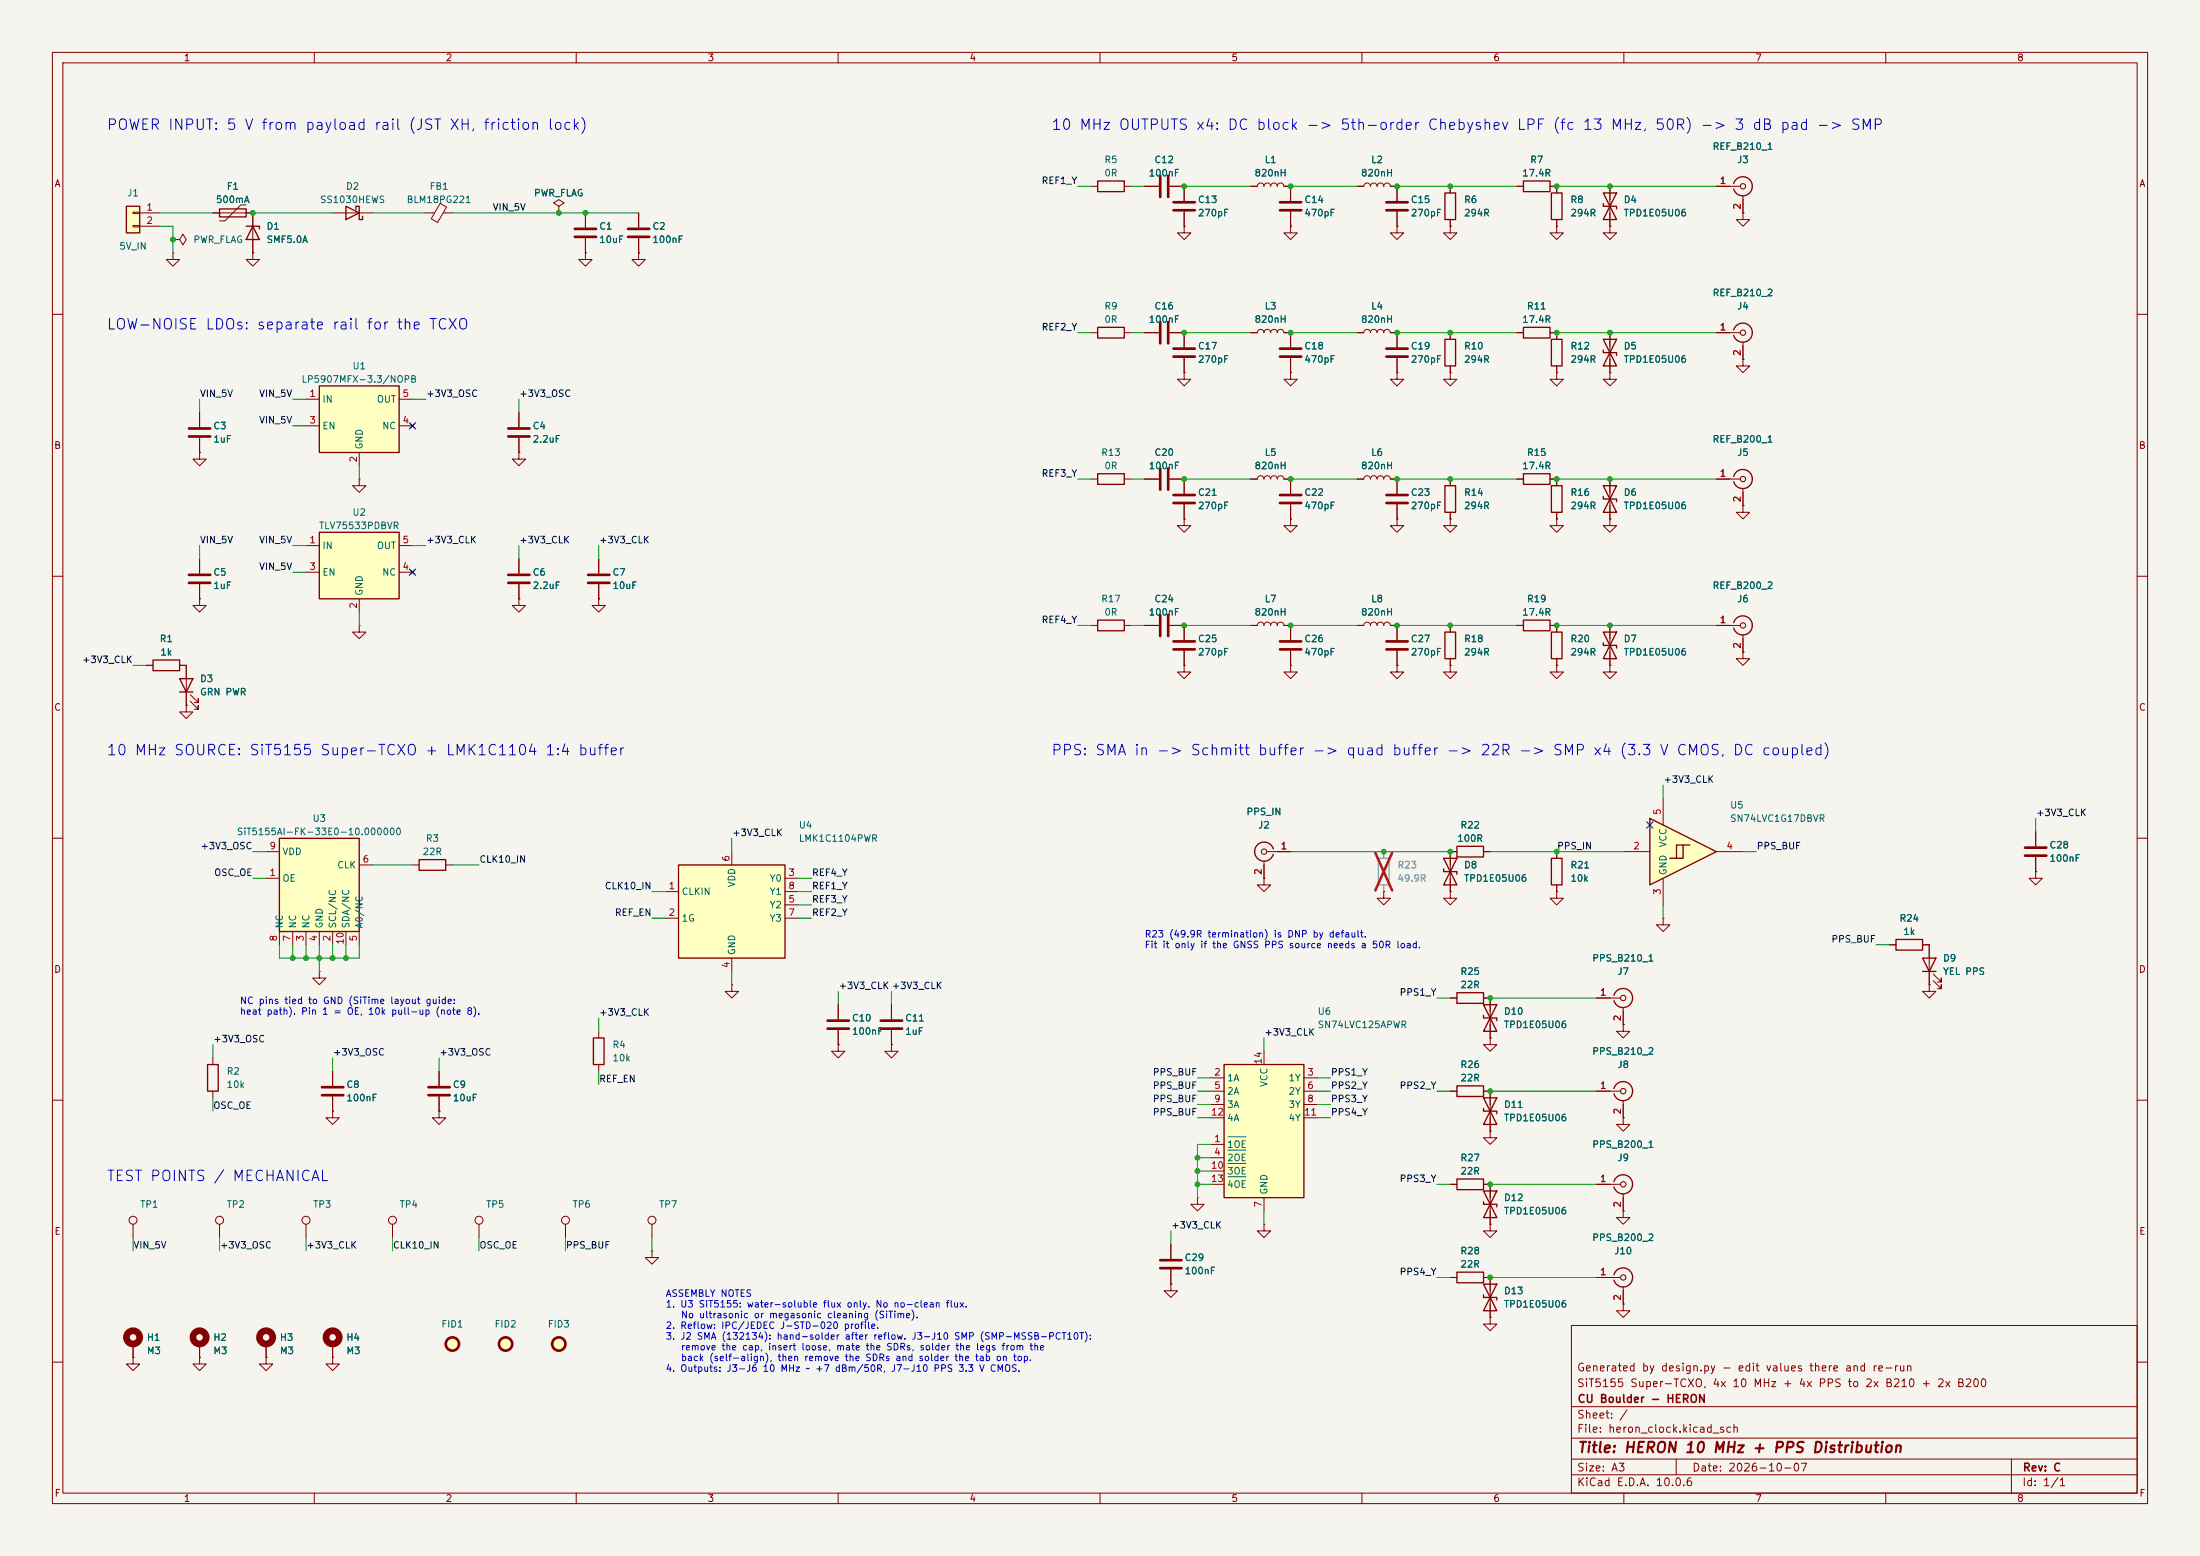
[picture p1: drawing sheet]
<svg xmlns="http://www.w3.org/2000/svg" width="420mm" height="297mm" viewBox="0 0 420 297" stroke-linecap="round" stroke-linejoin="round" font-family="sans-serif">
<path d="M0 0h420v297h-420z" fill="#f5f4ef" stroke="#f5f4ef" stroke-width=".19"/>
<g fill="none" stroke="#840000" stroke-width=".19">
<path d="M10 10h400v277h-400zM12 12h396v273h-396zM60 10v2M110 10v2M160 10v2M210 10v2M260 10v2M310 10v2M360 10v2M84 38.8l1.2 .7-1.7 3-1.2-.7zM266.7 35.6v2.8M63.5 40.6h7.6"/>
<path d="M81.3 40.6h1.6M84.6 40.6h1.8M266.7 40.4v2.8M10 60h2M297.2 71.1v1.3h1.2l-1.2 1.3-1.3-1.3h1.3M297.2 71.1h.1M297.2 63.5v1.3M297.2 69.9v1.2M307.3 71.1v1.3h1.3l-1.3 1.3-1.2-1.3h1.2M307.3 71.1h.1M307.3 63.5v7.6M327.7 63.5h4.5"/>
<path d="M332.7 68.6v1.3h1.3l-1.3 1.2-1.2-1.2h1.2M332.7 68.6h.1M332.7 65.3v3.3M408 60h2M10 110h2M408 110h2M10 160h2M408 160h2M114.3 196.9v1.2M10 210h2M114.3 203.2v1.3M408 210h2"/>
<path d="M300 253h108v32h-108zM10 260h2M300 278.5h108M300 274.5h108M300 268.5h108M320 278.5v3M384 278.5v6.5M408 260h2M60 285v2M110 285v2M160 285v2M210 285v2"/>
<path d="M260 285v2M300 281.5h108M310 285v2M360 285v2"/>
</g>
<path d="M66 39.4l2.6 1.2-2.6 1.3zM67.9 40v-.6h.7v2.5h.6v-.6M296.2 64.8h2v5.1h-2zM306.1 64.8l2.5 5.1h-2.5l2.5-5.1zM306.1 66.8v.5h2.5v.5M331 63a1.81 1.81 0 0 1 2.7-1 1.81 1.81 0 0 1 .1 2.9 1.81 1.81 0 0 1-2.8-.9M113.3 198.1h2v5.1h-2z" fill="none" stroke="#840000" stroke-width=".25"/>
<circle cx="332.7" cy="63.5" r=".51" fill="none" stroke="#840000" stroke-width=".2"/>
<path d="M264.7 38.6h4M264.7 40.1h4" fill="none" stroke="#840000" stroke-width=".51"/>
<path d="M24.1 39.4h2.6v5.1h-2.6z" fill="#ffffc2"/>
<g fill="none" stroke="#840000" stroke-width=".25">
<path d="M24.1 39.4h2.6v5.1h-2.6zM41.9 39.9h5.1v1.5h-5.1zM275.8 36.8h2.1v5.1h-2.1zM290.8 34.5h5.1v2.1h-5.1zM296.2 36.8h2v5.1h-2zM306.1 36.8l2.5 5.1h-2.5l2.5-5.1zM306.1 38.9v.5h2.5v.5M331 35.1a1.81 1.81 0 0 1 2.7-1 1.81 1.81 0 0 1 .1 2.9 1.81 1.81 0 0 1-2.8-.9M47 43.2h2.5v.5M48.3 43.2l1.2 2.5h-2.5zM275.8 64.8h2.1v5.1h-2.1zM290.8 62.5h5.1v2h-5.1z"/>
<path d="M296.2 92.7h2v5.1h-2z"/>
</g>
<g fill="none" stroke="#840000" stroke-width=".19">
<path d="M47 39.1h-1l-3.1 3.1h-1M276.9 35.6v1.2M289.6 35.6h1.2M295.9 35.6h1.3v1.2M307.3 35.6v7.6M327.7 35.6h4.5M332.7 37.3v3.3M25.4 40.5h1.3v.3h-1.3zM25.4 43.1h1.3v.2h-1.3zM26.7 40.6h3.8M26.7 43.2h3.8M33 48.3v1.2h1.3l-1.3 1.3-1.3-1.3h1.3"/>
<path d="M33 48.3h.1M33 45.7h1.3l.6-1 .7 1-.7 1-.6-1M33 45.7h.1M40.6 40.6h7.7v7.7M48.3 48.3v1.2h1.2l-1.2 1.3-1.3-1.3h1.3M48.3 48.3h.1M276.9 43.2v1.3h1.2l-1.2 1.2-1.3-1.2h1.3M276.9 43.2h.1M276.9 41.9v1.3M297.2 43.2v1.3h1.2l-1.2 1.2-1.3-1.2h1.3M297.2 43.2h.1M297.2 41.9v1.3"/>
<path d="M307.3 43.2v1.3h1.3l-1.3 1.2-1.2-1.2h1.2M307.3 43.2h.1M332.7 40.6v1.3h1.3l-1.3 1.3-1.2-1.3h1.2M332.7 40.6h.1M266.7 63.5v2.8M266.7 68.3v2.8M276.9 71.1v1.3h1.2l-1.2 1.3-1.3-1.3h1.3M276.9 71.1h.1M276.9 63.5v1.3M276.9 69.9v1.2M289.6 63.5h1.2M295.9 63.5h1.3"/>
<path d="M297.2 99.1v1.2h1.2l-1.2 1.3-1.3-1.3h1.3M297.2 99.1h.1M297.2 91.4v1.3M297.2 97.8v1.3"/>
</g>
<circle cx="332.7" cy="35.6" r=".51" fill="none" stroke="#840000" stroke-width=".2"/>
<path d="M264.7 66.5h4M264.7 68.1h4" fill="none" stroke="#840000" stroke-width=".51"/>
<path d="M129.5 165.1h20.4v17.8h-20.4z" fill="#ffffc2"/>
<g fill="none" stroke="#840000" stroke-width=".25">
<path d="M275.8 92.7h2.1v5.1h-2.1zM306.1 92.7l2.5 5.1h-2.5l2.5-5.1zM306.1 94.7v.6h2.5v.5M290.8 118.4h5.1v2h-5.1zM275.8 120.7h2.1v5h-2.1zM296.2 120.7h2v5h-2zM306.1 120.7l2.5 5h-2.5l2.5-5zM306.1 122.7v.5h2.5v.5M80 164.1h5.1v2h-5.1zM129.5 165.1h20.4v17.8h-20.4zM283.2 191.8l2.5 5.1h-2.5l2.5-5.1zM283.2 193.8v.5h2.5v.5"/>
<path d="M308.1 190a1.81 1.81 0 0 1 2.8-1 1.81 1.81 0 0 1 0 2.9 1.81 1.81 0 0 1-2.8-.9M278.1 207.3h5.1v2h-5.1zM283.2 209.6l2.5 5h-2.5l2.5-5zM283.2 211.6v.5h2.5v.5M308.1 207.8a1.81 1.81 0 0 1 2.8-1 1.81 1.81 0 0 1 0 2.9 1.81 1.81 0 0 1-2.8-.9M278.1 225h5.1v2.1h-5.1zM283.2 227.3l2.5 5.1h-2.5l2.5-5.1zM283.2 229.4v.5h2.5v.5M308.1 225.6a1.81 1.81 0 0 1 2.8-1 1.81 1.81 0 0 1 0 2.9 1.81 1.81 0 0 1-2.8-.9M278.1 242.8h5.1v2.1h-5.1zM283.2 245.1l2.5 5.1h-2.5l2.5-5.1zM283.2 247.1v.5h2.5v.6"/>
<path d="M308.1 243.3a1.81 1.81 0 0 1 2.8-1 1.81 1.81 0 0 1 0 3 1.81 1.81 0 0 1-2.8-1"/>
</g>
<g fill="none" stroke="#840000" stroke-width=".19">
<path d="M111.8 48.3v1.2h1.2l-1.2 1.3-1.3-1.3h1.3M111.8 48.3h.1M111.8 40.6v2.8M111.8 45.5v2.8M121.9 48.3v1.2h1.3l-1.3 1.3-1.3-1.3h1.3M121.9 48.3h.1M121.9 40.6v2.8M121.9 45.5v2.8M276.9 99.1v1.2h1.2l-1.2 1.3-1.3-1.3h1.3M276.9 99.1h.1M276.9 91.4v1.3M276.9 97.8v1.3"/>
<path d="M307.3 99.1v1.2h1.3l-1.3 1.3-1.2-1.3h1.2M307.3 99.1h.1M307.3 91.4v7.7M332.7 96.5v1.3h1.3l-1.3 1.3-1.2-1.3h1.2M332.7 96.5h.1M114.3 114.3v1.3h1.3l-1.3 1.2-1.3-1.2h1.3M114.3 114.3h.1M114.3 106.7v2.8M114.3 111.5v2.8M276.9 119.4v1.3M289.6 119.4h1.2M295.9 119.4h1.3v1.3"/>
<path d="M307.3 119.4v7.6M276.9 127v1.3h1.2l-1.2 1.2-1.3-1.2h1.3M276.9 127h.1M276.9 125.7v1.3M297.2 127v1.3h1.2l-1.2 1.2-1.3-1.2h1.3M297.2 127h.1M297.2 125.7v1.3M307.3 127v1.3h1.3l-1.3 1.2-1.2-1.2h1.2M307.3 127h.1M332.7 124.5v1.2h1.3l-1.3 1.3-1.2-1.3h1.2M332.7 124.5h.1M78.7 165.1h1.3"/>
<path d="M85.1 165.1h1.3M127 170.2h2.5M127 175.3h2.5M139.7 162.6v2.5M149.9 170.2h2.5M149.9 175.3h2.5M149.9 167.6h2.5M149.9 172.7h2.5M61 185.4v1.3h1.2l-1.2 1.3-1.3-1.3h1.3M61 185.4h.1M139.7 182.9v2.5M284.5 198.1v1.3h1.2l-1.2 1.3-1.3-1.3h1.3"/>
<path d="M284.5 198.1h.1M284.5 190.5v7.6M304.8 190.5h4.6M309.9 195.6v1.3h1.2l-1.2 1.2-1.3-1.2h1.3M309.9 195.6h.1M309.9 192.3v3.3M276.9 208.3h1.2M283.2 208.3h1.3v7.6M284.5 215.9v1.3h1.2l-1.2 1.2-1.3-1.2h1.3M284.5 215.9h.1M304.8 208.3h4.6M309.9 213.4v1.2h1.2l-1.2 1.3-1.3-1.3h1.3"/>
<path d="M309.9 213.4h.1M309.9 210.1v3.3M276.9 226.1h1.2M283.2 226.1h1.3v7.6M284.5 233.7v1.2h1.2l-1.2 1.3-1.3-1.3h1.3M284.5 233.7h.1M304.8 226.1h4.6M309.9 231.1v1.3h1.2l-1.2 1.3-1.3-1.3h1.3M309.9 231.1h.1M309.9 227.8v3.3M276.9 243.8h1.2M283.2 243.8h1.3v7.7"/>
<path d="M284.5 251.5v1.2h1.2l-1.2 1.3-1.3-1.3h1.3M284.5 251.5h.1M304.8 243.8h4.6M309.9 248.9v1.3h1.2l-1.2 1.3-1.3-1.3h1.3M309.9 248.9h.1M309.9 245.6v3.3"/>
</g>
<path d="M109.7 43.7h4.1M109.7 45.2h4.1M119.9 43.7h4.1M119.9 45.2h4.1M112.3 109.7h4M112.3 111.3h4" fill="none" stroke="#840000" stroke-width=".51"/>
<g fill="none" stroke="#840000" stroke-width=".2">
<circle cx="309.9" cy="190.5" r=".51"/>
<circle cx="309.9" cy="208.3" r=".51"/>
<circle cx="309.9" cy="226.1" r=".51"/>
<circle cx="309.9" cy="243.8" r=".51"/>
</g>
<path d="M53.3 160h15.3v17.8h-15.3z" fill="#ffffc2"/>
<path d="M53.3 160h15.3v17.8h-15.3zM275.6 163.8l2.5 5.1h-2.5l2.5-5.1zM275.6 165.9v.5h2.5v.5M278.1 161.5h5.1v2.1h-5.1zM296.2 163.8h2v5.1h-2zM361.9 179.3h5.1v2.1h-5.1zM278.1 189.5h5.1v2h-5.1zM367 182.9h2.6l-1.3 2.5zM367 185.4h2.6" fill="none" stroke="#840000" stroke-width=".25"/>
<g fill="none" stroke="#840000" stroke-width=".19">
<path d="M388.6 158.8v2.7M50.8 167.6h2.5M50.8 162.6h2.5M53.3 177.8v2.5M55.9 177.8v2.5M58.4 177.8v2.5M61 177.8v2.5M63.5 177.8v2.5M66 177.8v2.5M68.6 177.8v2.5M68.6 165.1h2.5M276.9 170.2v1.3h1.2l-1.2 1.2-1.3-1.2h1.3"/>
<path d="M276.9 170.2h.1M278.1 162.6h-1.2v7.6M283.2 162.6h1.3M297.2 170.2v1.3h1.2l-1.2 1.2-1.3-1.2h1.3M297.2 170.2h.1M297.2 162.6v1.2M297.2 168.9v1.3M317.5 175.3v1.2h1.3l-1.3 1.3-1.3-1.3h1.3M317.5 175.3h.1M388.6 166.4v1.2h1.3l-1.3 1.3-1.3-1.3h1.3M388.6 166.4h.1M388.6 163.6v2.8"/>
<path d="M276.9 190.5h1.2M283.2 190.5h1.3M360.7 180.3h1.2M367 180.3h1.3v7.7M368.3 188v1.2h1.3l-1.3 1.3-1.3-1.3h1.3M368.3 188h.1M369.1 187.2l1.5 1.5v-.7v.7h-.8M369.1 185.9l1.5 1.6v-.8v.8h-.8M124.5 238.8v1.2h1.2l-1.2 1.3-1.3-1.3h1.3M124.5 238.8h.1M124.5 233.7v2.5"/>
<circle cx="124.5" cy="232.9" r=".76"/>
</g>
<path d="M386.6 161.8h4.1M386.6 163.3h4.1" fill="none" stroke="#840000" stroke-width=".51"/>
<g fill="#ffffc2">
<path d="M315 156.2l12.7 6.4-12.7 6.3z"/>
<path d="M320 161.3h1.3l-2.5 2.5h1.2z"/>
<path d="M321.3 161.3v2.5h-1.3l2.6-2.5z"/>
</g>
<path d="M209.5 90.4h5.1v2.1h-5.1zM209.5 118.4h5.1v2h-5.1zM315 156.2l12.7 6.4-12.7 6.3zM321.3 161.3h-1.3v2.5h-1.2M322.6 161.3h-1.3v2.5h-1.3" fill="none" stroke="#840000" stroke-width=".25"/>
<g fill="none" stroke="#840000" stroke-width=".19">
<path d="M208.3 91.4h1.2M214.6 91.4h1.3M226.1 99.1v1.2h1.2l-1.2 1.3-1.3-1.3h1.3M226.1 99.1h.1M266.7 91.4v2.8M266.7 96.3v2.8M208.3 119.4h1.2M214.6 119.4h1.3M218.4 119.4h2.8M223.3 119.4h2.8v2.8M238.8 119.4h1.2a.64 .64 0 0 1 .7-.7 .64 .64 0 0 1 .6 .7 .64 .64 0 0 1 .6-.7 .64 .64 0 0 1 .7 .7 .64 .64 0 0 1 .6-.7 .64 .64 0 0 1 .6 .7 .64 .64 0 0 1 .7-.7 .64 .64 0 0 1 .6 .7h1.3v2.8M266.7 119.4v2.8"/>
<path d="M226.1 127v1.3h1.2l-1.2 1.2-1.3-1.2h1.3M226.1 127h.1M226.1 124.2v2.8M246.4 127v1.3h1.2l-1.2 1.2-1.3-1.2h1.3M246.4 127h.1M246.4 124.2v2.8M266.7 127v1.3h1.3l-1.3 1.2-1.3-1.2h1.3M266.7 127h.1M266.7 124.2v2.8M317.5 152.4v5.1M241.3 167.6v1.3h1.3l-1.3 1.3-1.3-1.3h1.3M241.3 167.6h.1"/>
<path d="M309.9 162.6h5.1M317.5 167.6v5.1M327.7 162.6h5M139.7 188v1.2h1.3l-1.3 1.3-1.3-1.3h1.3M139.7 188h.1M160 199.4v1.3h1.3l-1.3 1.2-1.3-1.2h1.3M160 199.4h.1M160 191.8v2.8M160 196.6v2.8M170.2 199.4v1.3h1.2l-1.2 1.2-1.3-1.2h1.3M170.2 199.4h.1M170.2 191.8v2.8"/>
<path d="M170.2 196.6v2.8"/>
</g>
<g fill="none" stroke="#840000" stroke-width=".51">
<path d="M264.7 94.5h4M264.7 96h4M221.5 117.3v4.1M223 117.3v4.1M224 122.4h4.1M224 124h4.1M244.3 122.4h4.1M244.3 124h4.1M264.7 122.4h4M264.7 124h4M158 194.8h4.1M158 196.3h4.1"/>
<path d="M168.1 194.8h4.1M168.1 196.3h4.1"/>
</g>
<path d="M61 73.7h15.2v12.7h-15.2z" fill="#ffffc2"/>
<path d="M61 73.7h15.2v12.7h-15.2zM290.8 90.4h5.1v2.1h-5.1zM331 90.9a1.81 1.81 0 0 1 2.7-1 1.81 1.81 0 0 1 .1 3 1.81 1.81 0 0 1-2.8-1" fill="none" stroke="#840000" stroke-width=".25"/>
<g fill="none" stroke="#840000" stroke-width=".19">
<path d="M58.4 76.2h2.6M76.2 76.2h2.5M58.4 81.3h2.6M68.6 91.4v1.3h1.2l-1.2 1.3-1.3-1.3h1.3M68.6 91.4h.1M68.6 86.4v2.5M76.2 81.3h2.5M78.4 80.9l.7 .8M79.1 80.9l-.7 .8M259.1 91.4h1.2a.64 .64 0 0 1 .7-.6 .64 .64 0 0 1 .6 .6 .64 .64 0 0 1 .7-.6 .64 .64 0 0 1 .6 .6 .64 .64 0 0 1 .6-.6 .64 .64 0 0 1 .7 .6 .64 .64 0 0 1 .6-.6 .64 .64 0 0 1 .6 .6h1.3M266.7 99.1v1.2h1.3l-1.3 1.3-1.3-1.3h1.3M266.7 99.1h.1"/>
<path d="M289.6 91.4h1.2M295.9 91.4h1.3M327.7 91.4h4.5M332.7 93.2v3.3M259.1 119.4h1.2a.64 .64 0 0 1 .7-.7 .64 .64 0 0 1 .6 .7 .64 .64 0 0 1 .7-.7 .64 .64 0 0 1 .6 .7 .64 .64 0 0 1 .6-.7 .64 .64 0 0 1 .7 .7 .64 .64 0 0 1 .6-.7 .64 .64 0 0 1 .6 .7h1.3"/>
</g>
<circle cx="332.7" cy="91.4" r=".51" fill="none" stroke="#840000" stroke-width=".2"/>
<path d="M61 101.6h15.2v12.7h-15.2z" fill="#ffffc2"/>
<path d="M209.5 34.5h5.1v2.1h-5.1zM209.5 62.5h5.1v2h-5.1zM61 101.6h15.2v12.7h-15.2zM331 118.9a1.81 1.81 0 0 1 2.7-1 1.81 1.81 0 0 1 .1 2.9 1.81 1.81 0 0 1-2.8-.9M29.2 126h5.1v2h-5.1zM34.3 129.5h2.5l-1.2 2.6zM34.3 132.1h2.5M39.6 203.2h2.1v5.1h-2.1z" fill="none" stroke="#840000" stroke-width=".25"/>
<g fill="none" stroke="#840000" stroke-width=".19">
<path d="M106.7 39.4l1-.7-1-.6-1 .6 1 .7v1.2M208.3 35.6h1.2M214.6 35.6h1.3M218.4 35.6h2.8M223.3 35.6h2.8v2.8M238.8 35.6h1.2a.64 .64 0 0 1 .7-.7 .64 .64 0 0 1 .6 .7 .64 .64 0 0 1 .6-.7 .64 .64 0 0 1 .7 .7 .64 .64 0 0 1 .6-.7 .64 .64 0 0 1 .6 .7 .64 .64 0 0 1 .7-.7 .64 .64 0 0 1 .6 .7h1.3v2.8M259.1 35.6h1.2a.64 .64 0 0 1 .7-.7 .64 .64 0 0 1 .6 .7 .64 .64 0 0 1 .7-.7 .64 .64 0 0 1 .6 .7 .64 .64 0 0 1 .6-.7 .64 .64 0 0 1 .7 .7 .64 .64 0 0 1 .6-.7 .64 .64 0 0 1 .6 .7h1.3M106.7 40.6h.1M226.1 43.2v1.3h1.2l-1.2 1.2-1.3-1.2h1.3M226.1 43.2h.1M226.1 40.4v2.8M246.4 43.2v1.3h1.2l-1.2 1.2-1.3-1.2h1.3"/>
<path d="M246.4 43.2h.1M246.4 40.4v2.8M266.7 43.2v1.3h1.3l-1.3 1.2-1.3-1.2h1.3M266.7 43.2h.1M38.1 78.7v2.8M99.1 78.7v2.8M208.3 63.5h1.2M214.6 63.5h1.3M218.4 63.5h2.8M223.3 63.5h2.8v2.8M226.1 71.1v1.3h1.2l-1.2 1.3-1.3-1.3h1.3M226.1 71.1h.1"/>
<path d="M226.1 68.3v2.8M238.8 63.5h1.2a.64 .64 0 0 1 .7-.6 .64 .64 0 0 1 .6 .6 .64 .64 0 0 1 .6-.6 .64 .64 0 0 1 .7 .6 .64 .64 0 0 1 .6-.6 .64 .64 0 0 1 .6 .6 .64 .64 0 0 1 .7-.6 .64 .64 0 0 1 .6 .6h1.3v2.8M246.4 71.1v1.3h1.2l-1.2 1.3-1.3-1.3h1.3M246.4 71.1h.1M246.4 68.3v2.8M259.1 63.5h1.2a.64 .64 0 0 1 .7-.6 .64 .64 0 0 1 .6 .6 .64 .64 0 0 1 .7-.6 .64 .64 0 0 1 .6 .6 .64 .64 0 0 1 .6-.6 .64 .64 0 0 1 .7 .6 .64 .64 0 0 1 .6-.6 .64 .64 0 0 1 .6 .6h1.3M266.7 71.1v1.3h1.3l-1.3 1.3-1.3-1.3h1.3M266.7 71.1h.1M38.1 86.4v1.2h1.3l-1.3 1.3-1.3-1.3h1.3M38.1 86.4h.1M38.1 83.6v2.8M99.1 86.4v1.2h1.2l-1.2 1.3-1.3-1.3h1.3"/>
<path d="M99.1 86.4h.1M99.1 83.6v2.8M218.4 91.4h2.8M223.3 91.4h2.8v2.8M226.1 96.3v2.8M238.8 91.4h1.2a.64 .64 0 0 1 .7-.6 .64 .64 0 0 1 .6 .6 .64 .64 0 0 1 .6-.6 .64 .64 0 0 1 .7 .6 .64 .64 0 0 1 .6-.6 .64 .64 0 0 1 .6 .6 .64 .64 0 0 1 .7-.6 .64 .64 0 0 1 .6 .6h1.3v2.8M246.4 99.1v1.2h1.2l-1.2 1.3-1.3-1.3h1.3M246.4 99.1h.1M246.4 96.3v2.8M38.1 114.3v1.3h1.3l-1.3 1.2-1.3-1.2h1.3M38.1 114.3h.1M38.1 106.7v2.8"/>
<path d="M38.1 111.5v2.8M58.4 104.1h2.6M58.4 109.2h2.6M68.6 119.4v1.3h1.2l-1.2 1.2-1.3-1.2h1.3M68.6 119.4h.1M68.6 114.3v2.5M76.2 104.1h2.5M76.2 109.2h2.5M78.4 108.8l.7 .8M79.1 108.8l-.7 .8M99.1 114.3v1.3h1.2l-1.2 1.2-1.3-1.2h1.3M99.1 114.3h.1"/>
<path d="M99.1 106.7v2.8M99.1 111.5v2.8M327.7 119.4h4.5M27.9 127h1.3M34.3 127h1.3v7.6M35.6 134.6v1.3h1.2l-1.2 1.3-1.3-1.3h1.3M35.6 134.6h.1M36.3 133.9l1.5 1.5v-.8v.8h-.7M36.3 132.6l1.5 1.5v-.7v.7h-.7M332.7 121.2v3.3M40.6 201.9v1.3M40.6 208.3v1.3"/>
<path d="M63.5 212.1v1.3h1.3l-1.3 1.2-1.3-1.2h1.3M63.5 212.1h.1M63.5 204.5v2.8M63.5 209.3v2.8M83.8 212.1v1.3h1.3l-1.3 1.2-1.3-1.2h1.3M83.8 212.1h.1M83.8 204.5v2.8M83.8 209.3v2.8M25.4 233.7v2.5M41.9 233.7v2.5M58.4 233.7v2.5M74.9 233.7v2.5"/>
<path d="M91.4 233.7v2.5M107.9 233.7v2.5M223.5 237.5v2.8M228.6 228.6v1.3h1.3l-1.3 1.2-1.3-1.2h1.3M228.6 228.6h.1M25.4 259.1v1.2h1.3l-1.3 1.3-1.3-1.3h1.3M25.4 259.1h.1M25.4 256.5v2.6M38.1 259.1v1.2h1.3l-1.3 1.3-1.3-1.3h1.3M38.1 259.1h.1M38.1 256.5v2.6M50.8 259.1v1.2h1.3l-1.3 1.3-1.3-1.3h1.3"/>
<path d="M50.8 259.1h.1M50.8 256.5v2.6M63.5 259.1v1.2h1.3l-1.3 1.3-1.3-1.3h1.3M63.5 259.1h.1M63.5 256.5v2.6M223.5 245.1v1.3h1.3l-1.3 1.2-1.3-1.2h1.3M223.5 245.1h.1M223.5 242.3v2.8"/>
<circle cx="25.4" cy="232.9" r=".76"/>
<circle cx="41.9" cy="232.9" r=".76"/>
<circle cx="58.4" cy="232.9" r=".76"/>
<circle cx="74.9" cy="232.9" r=".76"/>
<circle cx="91.4" cy="232.9" r=".76"/>
<circle cx="107.9" cy="232.9" r=".76"/>
</g>
<circle cx="332.7" cy="119.4" r=".51" fill="none" stroke="#840000" stroke-width=".2"/>
<g fill="none" stroke="#840000" stroke-width=".51">
<path d="M221.5 33.5v4.1M223 33.5v4.1M224 38.6h4.1M244.3 38.6h4.1M224 40.1h4.1M244.3 40.1h4.1M221.5 61.5v4M223 61.5v4M224 66.5h4.1M224 68.1h4.1M244.3 66.5h4.1M244.3 68.1h4.1"/>
<path d="M36.1 81.8h4M36.1 83.3h4M97 81.8h4.1M97 83.3h4.1M221.5 89.4v4.1M223 89.4v4.1M224 94.5h4.1M224 96h4.1M244.3 94.5h4.1M244.3 96h4.1M36.1 109.7h4M36.1 111.3h4"/>
<path d="M97 109.7h4.1M97 111.3h4.1M61.5 207.5h4M61.5 209h4M81.8 207.5h4.1M81.8 209h4.1M221.5 240.5h4.1M221.5 242.1h4.1"/>
<circle cx="86.4" cy="256.5" r="1.27"/>
<circle cx="96.5" cy="256.5" r="1.27"/>
<circle cx="106.7" cy="256.5" r="1.27"/>
</g>
<g fill="none" stroke="#840000" stroke-width="1.3">
<circle cx="25.4" cy="255.3" r="1.27"/>
<circle cx="38.1" cy="255.3" r="1.27"/>
<circle cx="50.8" cy="255.3" r="1.27"/>
<circle cx="63.5" cy="255.3" r="1.27"/>
</g>
<g fill="#ffffc2" stroke="#ffffc2" stroke-width=".19">
<circle cx="96.5" cy="256.5" r="1.27"/>
<circle cx="86.4" cy="256.5" r="1.27"/>
<circle cx="106.7" cy="256.5" r="1.27"/>
</g>
<path d="M233.7 203.2h15.2v25.4h-15.2z" fill="#ffffc2"/>
<path d="M239.5 162.6a1.81 1.81 0 0 0 1.6 1.8 1.81 1.81 0 0 0 2-1.3M243.1 162.1a1.82 1.82 0 0 0-2-1.3 1.82 1.82 0 0 0-1.6 1.8M233.7 203.2h15.2v25.4h-15.2z" fill="none" stroke="#840000" stroke-width=".25"/>
<g fill="none" stroke="#840000" stroke-width=".19">
<path d="M218.4 35.6h2.8M223.3 35.6h2.8v2.8M238.8 35.6h1.2M245.1 35.6h1.3v2.8M259.1 35.6h1.2M265.4 35.6h1.3v2.8M276.9 35.6v1.2M289.6 35.6h1.2M295.9 35.6h1.3v1.2M307.3 35.6v2.5M327.7 35.6h2.5M332.7 38.1v2.5"/>
<path d="M40.6 40.6h1.3M47 40.6h1.3v2.6M48.3 48.3h.1M48.3 45.7v2.6M106.7 40.6h.1M111.8 48.3h.1M111.8 40.6v2.8M111.8 45.5v2.8M121.9 48.3h.1M121.9 40.6v2.8M121.9 45.5v2.8M226.1 43.2h.1"/>
<path d="M226.1 40.4v2.8M246.4 43.2h.1M246.4 40.4v2.8M266.7 43.2h.1M266.7 40.4v2.8M276.9 43.2h.1M276.9 41.9v1.3M297.2 43.2h.1M297.2 41.9v1.3M307.3 43.2h.1M307.3 40.6v2.6M332.7 40.6h.1"/>
<path d="M38.1 78.7v2.8M99.1 78.7v2.8M218.4 63.5h2.8M223.3 63.5h2.8v2.8M226.1 71.1h.1M226.1 68.3v2.8M238.8 63.5h1.2M245.1 63.5h1.3v2.8M246.4 71.1h.1M246.4 68.3v2.8M259.1 63.5h1.2M265.4 63.5h1.3v2.8"/>
<path d="M266.7 71.1h.1M266.7 68.3v2.8M276.9 71.1h.1M276.9 63.5v1.3M276.9 69.9v1.2M289.6 63.5h1.2M295.9 63.5h1.3v1.3M297.2 71.1h.1M297.2 69.9v1.2M307.3 71.1h.1M307.3 63.5v2.5M307.3 68.6v2.5"/>
<path d="M327.7 63.5h2.5M332.7 68.6h.1M332.7 66v2.6M38.1 86.4h.1M38.1 83.6v2.8M99.1 86.4h.1M99.1 83.6v2.8M218.4 91.4h2.8M223.3 91.4h2.8v2.8M226.1 99.1h.1M226.1 96.3v2.8M238.8 91.4h1.2"/>
<path d="M245.1 91.4h1.3v2.8M246.4 99.1h.1M246.4 96.3v2.8M259.1 91.4h1.2M265.4 91.4h1.3v2.8M266.7 99.1h.1M266.7 96.3v2.8M276.9 99.1h.1M276.9 91.4v1.3M276.9 97.8v1.3M289.6 91.4h1.2M295.9 91.4h1.3v1.3"/>
<path d="M297.2 99.1h.1M297.2 97.8v1.3M307.3 99.1h.1M307.3 91.4v2.6M307.3 96.5v2.6M327.7 91.4h2.5M332.7 96.5h.1M332.7 94v2.5M38.1 114.3h.1M38.1 106.7v2.8M38.1 111.5v2.8M99.1 114.3h.1"/>
<path d="M99.1 106.7v2.8M99.1 111.5v2.8M114.3 114.3h.1M114.3 106.7v2.8M114.3 111.5v2.8M218.4 119.4h2.8M223.3 119.4h2.8v2.8M238.8 119.4h1.2M245.1 119.4h1.3v2.8M259.1 119.4h1.2M265.4 119.4h1.3v2.8M276.9 119.4v1.3"/>
<path d="M289.6 119.4h1.2M295.9 119.4h1.3v1.3M307.3 119.4v2.5M327.7 119.4h2.5M27.9 127h1.3M34.3 127h1.3v2.5M35.6 134.6h.1M35.6 132.1v2.5M226.1 127h.1M226.1 124.2v2.8M246.4 127h.1M246.4 124.2v2.8"/>
<path d="M266.7 127h.1M266.7 124.2v2.8M276.9 127h.1M276.9 125.7v1.3M297.2 127h.1M297.2 125.7v1.3M307.3 127h.1M307.3 124.5v2.5M332.7 124.5h.1M332.7 121.9v2.6M388.6 158.8v2.7M241.3 167.6h.1"/>
<path d="M241.3 164.3v3.3M241.8 162.6h4.6M264.2 170.2v1.3h1.2l-1.2 1.2-1.3-1.2h1.3M264.2 170.2h.1M276.9 170.2h.1M276.9 167.6v2.6M278.1 162.6h-1.2v2.5M283.2 162.6h1.3M297.2 170.2h.1M297.2 162.6v1.2M297.2 168.9v1.3M388.6 166.4h.1"/>
<path d="M388.6 163.6v2.8M160 199.4h.1M160 191.8v2.8M160 196.6v2.8M170.2 199.4h.1M170.2 191.8v2.8M170.2 196.6v2.8M276.9 190.5h1.2M283.2 190.5h1.3v2.5M284.5 198.1h.1M284.5 195.6v2.5M304.8 190.5h2.5"/>
<path d="M309.9 195.6h.1M309.9 193v2.6M360.7 180.3h1.2M367 180.3h1.3v2.6M368.3 188h.1M368.3 185.4v2.6M63.5 212.1h.1M63.5 204.5v2.8M63.5 209.3v2.8M83.8 212.1h.1M83.8 204.5v2.8M83.8 209.3v2.8"/>
<path d="M231.1 218.4h2.6M231.1 205.7h2.6M231.1 208.3h2.6M231.1 210.8h2.6M231.1 213.4h2.6M241.3 200.7v2.5M248.9 205.7h2.6M248.9 208.3h2.6M248.9 210.8h2.6M248.9 213.4h2.6M276.9 208.3h1.2M283.2 208.3h1.3v2.5"/>
<path d="M284.5 215.9h.1M284.5 213.4v2.5M304.8 208.3h2.5M309.9 213.4h.1M309.9 210.8v2.6M223.5 237.5v2.8M231.1 221h2.6M231.1 223.5h2.6M231.1 226.1h2.6M241.3 233.7v1.2h1.3l-1.3 1.3-1.3-1.3h1.3M241.3 233.7h.1M241.3 228.6v2.5"/>
<path d="M276.9 226.1h1.2M283.2 226.1h1.3v2.5M284.5 233.7h.1M284.5 231.1v2.6M304.8 226.1h2.5M309.9 231.1h.1M309.9 228.6v2.5M25.4 259.1h.1M25.4 256.5v2.6M38.1 259.1h.1M38.1 256.5v2.6M50.8 259.1h.1"/>
<path d="M50.8 256.5v2.6M63.5 259.1h.1M63.5 256.5v2.6M223.5 245.1h.1M223.5 242.3v2.8M276.9 243.8h1.2M283.2 243.8h1.3v2.6M284.5 251.5h.1M284.5 248.9v2.6M304.8 243.8h2.5M309.9 248.9h.1M309.9 246.4v2.5"/>
</g>
<path d="M234.4 217h3.5M234.4 219.5h3.5M234.4 222.1h3.5M234.4 224.6h3.5" fill="none" stroke="#006464" stroke-width=".19"/>
<circle cx="241.3" cy="162.6" r=".51" fill="none" stroke="#840000" stroke-width=".2"/>
<path d="M263.1 163.8h2.1v5.1h-2.1z" fill="none" stroke="#9c9b98" stroke-width=".25"/>
<path d="M264.2 162.6v1.2M264.2 168.9v1.3" fill="none" stroke="#9c9b98" stroke-width=".19"/>
<path d="M262.6 162.8l3.2 7.2M265.8 162.8l-3.2 7.2" fill="none" stroke="#e12e31" stroke-width=".46"/>
<g fill="none" stroke="#009600" stroke-width=".19">
<path d="M205.7 35.6h2.6M215.9 35.6h2.5M226.1 35.6h12.7M246.4 35.6h12.7M266.7 35.6h22.9M297.2 35.6h30.5M30.5 40.6h10.1M30.5 43.2h2.5v5.1M48.3 40.6h15.2M71.1 40.6h10.2M86.4 40.6h35.5M38.1 76.2v2.5"/>
<path d="M55.9 76.2h2.5M78.7 76.2h2.6M99.1 76.2v2.5M205.7 63.5h2.6M215.9 63.5h2.5M226.1 63.5h12.7M246.4 63.5h12.7M266.7 63.5h22.9M297.2 63.5h30.5M55.9 81.3h2.5M68.6 88.9v2.5M205.7 91.4h2.6"/>
<path d="M215.9 91.4h2.5M226.1 91.4h12.7M246.4 91.4h12.7M266.7 91.4h22.9M297.2 91.4h30.5M38.1 104.1v2.6M55.9 109.2h2.5M55.9 104.1h2.5M68.6 116.8v2.6M78.7 104.1h2.6M99.1 104.1v2.6M114.3 104.1v2.6"/>
<path d="M205.7 119.4h2.6M215.9 119.4h2.5M226.1 119.4h12.7M246.4 119.4h12.7M266.7 119.4h22.9M297.2 119.4h30.5M25.4 127h2.5M317.5 149.9v2.5M388.6 156.2v2.6M48.3 162.6h2.5M48.3 167.6h2.5M71.1 165.1h7.6"/>
<path d="M86.4 165.1h5M124.5 175.3h2.5M124.5 170.2h2.5M139.7 160v2.6M152.4 175.3h2.5M152.4 170.2h2.5M152.4 167.6h2.5M152.4 172.7h2.5M246.4 162.6h30.5M284.5 162.6h25.4M317.5 172.7v2.6M332.7 162.6h2.6"/>
<path d="M40.6 199.4v2.5M53.3 180.3v2.6h15.3v-2.6M55.9 180.3v2.6M58.4 180.3v2.6M61 180.3v5.1M63.5 180.3v2.6M66 180.3v2.6M114.3 194.3v2.6M139.7 185.4v2.6M160 189.2v2.6M170.2 189.2v2.6M241.3 198.1v2.6"/>
<path d="M274.3 190.5h2.6M284.5 190.5h20.3M358.1 180.3h2.6M40.6 209.6v2.5M63.5 201.9v2.6M83.8 201.9v2.6M114.3 204.5v2.5M228.6 208.3h2.5M228.6 210.8h2.5M228.6 213.4h2.5M228.6 205.7h2.5M231.1 218.4h-2.5v10.2"/>
<path d="M251.5 208.3h2.5M251.5 210.8h2.5M251.5 213.4h2.5M251.5 205.7h2.5M274.3 208.3h2.6M284.5 208.3h20.3M25.4 236.2v2.6M41.9 236.2v2.6M58.4 236.2v2.6M74.9 236.2v2.6M91.4 236.2v2.6M107.9 236.2v2.6"/>
<path d="M124.5 236.2v2.6M223.5 234.9v2.6M228.6 226.1h2.5M228.6 223.5h2.5M228.6 221h2.5M241.3 231.1v2.6M274.3 226.1h2.6M284.5 226.1h20.3M274.3 243.8h2.6M284.5 243.8h20.3"/>
</g>
<path d="M78.1 80.7l1.2 1.2M79.3 80.7l-1.2 1.2M78.1 108.6l1.2 1.2M79.3 108.6l-1.2 1.2M314.4 156.9l1.2 1.2M315.6 156.9l-1.2 1.2" fill="none" stroke="#000084" stroke-width=".19"/>
<g fill="#009600" stroke="#009600" stroke-width=".19">
<circle cx="111.8" cy="40.6" r=".46"/>
<circle cx="106.7" cy="40.6" r=".46"/>
<circle cx="33" cy="45.7" r=".46"/>
<circle cx="48.3" cy="40.6" r=".46"/>
<circle cx="226.1" cy="35.6" r=".46"/>
<circle cx="226.1" cy="63.5" r=".46"/>
<circle cx="246.4" cy="35.6" r=".46"/>
<circle cx="246.4" cy="63.5" r=".46"/>
<circle cx="55.9" cy="182.9" r=".46"/>
<circle cx="228.6" cy="226.1" r=".46"/>
<circle cx="228.6" cy="223.5" r=".46"/>
<circle cx="228.6" cy="221" r=".46"/>
<circle cx="66" cy="182.9" r=".46"/>
<circle cx="61" cy="182.9" r=".46"/>
<circle cx="58.4" cy="182.9" r=".46"/>
<circle cx="63.5" cy="182.9" r=".46"/>
<circle cx="264.2" cy="162.6" r=".46"/>
<circle cx="266.7" cy="35.6" r=".46"/>
<circle cx="266.7" cy="63.5" r=".46"/>
<circle cx="226.1" cy="91.4" r=".46"/>
<circle cx="246.4" cy="91.4" r=".46"/>
<circle cx="246.4" cy="119.4" r=".46"/>
<circle cx="226.1" cy="119.4" r=".46"/>
<circle cx="297.2" cy="119.4" r=".46"/>
<circle cx="307.3" cy="119.4" r=".46"/>
<circle cx="276.9" cy="162.6" r=".46"/>
<circle cx="284.5" cy="226.1" r=".46"/>
<circle cx="284.5" cy="208.3" r=".46"/>
<circle cx="297.2" cy="162.6" r=".46"/>
<circle cx="284.5" cy="243.8" r=".46"/>
<circle cx="284.5" cy="190.5" r=".46"/>
<circle cx="266.7" cy="91.4" r=".46"/>
<circle cx="276.9" cy="91.4" r=".46"/>
<circle cx="276.9" cy="119.4" r=".46"/>
<circle cx="266.7" cy="119.4" r=".46"/>
<circle cx="307.3" cy="91.4" r=".46"/>
<circle cx="297.2" cy="91.4" r=".46"/>
<circle cx="297.2" cy="63.5" r=".46"/>
<circle cx="276.9" cy="63.5" r=".46"/>
<circle cx="307.3" cy="35.6" r=".46"/>
<circle cx="297.2" cy="35.6" r=".46"/>
<circle cx="276.9" cy="35.6" r=".46"/>
<circle cx="307.3" cy="63.5" r=".46"/>
</g>
<g font-size="2" fill="#0000c2">
<text x="20.2" y="25.3">POWER INPUT: 5 V from payload rail (JST XH, friction lock)</text>
<text x="200.6" y="25.3">10 MHz OUTPUTS x4: DC block -&gt; 5th-order Chebyshev LPF (fc 13 MHz, 50R) -&gt; 3 dB pad -&gt; SMP</text>
<text x="20.2" y="63.4">LOW-NOISE LDOs: separate rail for the TCXO</text>
<text x="20.2" y="144.7">10 MHz SOURCE: SiT5155 Super-TCXO + LMK1C1104 1:4 buffer</text>
<text x="200.6" y="144.7">PPS: SMA in -&gt; Schmitt buffer -&gt; quad buffer -&gt; 22R -&gt; SMP x4 (3.3 V CMOS, DC coupled)</text>
<text x="20.2" y="226">TEST POINTS / MECHANICAL</text>
</g>
<text font-size="2" fill="#840000" x="301" y="277.8">Title: HERON 10 MHz + PPS Distribution</text>
<g font-size="1.5" fill="#840000">
<text x="300.9" y="262.1">Generated by design.py - edit values there and re-run</text>
<text x="300.9" y="265.1">SiT5155 Super-TCXO, 4x 10 MHz + 4x PPS to 2x B210 + 2x B200</text>
<text x="301" y="268.1">CU Boulder - HERON</text>
<text x="300.9" y="273.8">File: heron_clock.kicad_sch</text>
<text x="300.9" y="271.1">Sheet: /</text>
<text x="300.9" y="281.2">Size: A3</text>
<text x="322.9" y="281.2">Date: 2026-10-07</text>
<text x="386" y="281.2">Rev: C</text>
<text x="300.9" y="284">KiCad E.D.A. 10.0.6</text>
<text x="385.9" y="284">Id: 1/1</text>
</g>
<g font-size="1.3" fill="#840000">
<text x="35" y="12">1</text>
<text x="85" y="12">2</text>
<text x="135" y="12">3</text>
<text x="185" y="12">4</text>
<text x="235" y="12">5</text>
<text x="285" y="12">6</text>
<text x="335" y="12">7</text>
<text x="385" y="12">8</text>
<text x="10.3" y="36">A</text>
<text x="408.3" y="36">A</text>
<text x="10.2" y="86">B</text>
<text x="408.2" y="86">B</text>
<text x="10.2" y="136">C</text>
<text x="408.2" y="136">C</text>
<text x="10.2" y="186">D</text>
<text x="408.2" y="186">D</text>
<text x="10.3" y="236">E</text>
<text x="408.3" y="236">E</text>
<text x="10.3" y="286">F</text>
<text x="35" y="287">1</text>
<text x="85" y="287">2</text>
<text x="135" y="287">3</text>
<text x="185" y="287">4</text>
<text x="235" y="287">5</text>
<text x="285" y="287">6</text>
<text x="335" y="287">7</text>
<text x="385" y="287">8</text>
<text x="408.3" y="286">F</text>
</g>
<g font-size="1.3" fill="#006464">
<text x="326.8" y="28.9">REF_B210_1</text>
<text x="210.7" y="31.4">R5</text>
<text x="210.7" y="34">0R</text>
<text x="219.2" y="34">100nF</text>
<text x="220.3" y="31.4">C12</text>
<text x="239.4" y="34">820nH</text>
<text x="241.3" y="31.4">L1</text>
<text x="259.7" y="34">820nH</text>
<text x="261.6" y="31.4">L2</text>
<text x="290.5" y="34">17.4R</text>
<text x="292" y="31.4">R7</text>
<text x="331.5" y="31.4">J3</text>
<text x="24.2" y="37.8">J1</text>
<text x="41.1" y="39.1">500mA</text>
<text x="43.2" y="36.5">F1</text>
<text x="61" y="39.1">SS1030HEWS</text>
<text x="65.9" y="36.5">D2</text>
<text x="77.5" y="39.1">BLM18PG221</text>
<text x="81.9" y="36.5">FB1</text>
<text x="101.8" y="37.8">PWR_FLAG</text>
<text x="228.6" y="39.1">C13</text>
<text x="228.6" y="41.6">270pF</text>
<text x="248.9" y="39.1">C14</text>
<text x="248.9" y="41.6">470pF</text>
<text x="269.2" y="39.1">C15</text>
<text x="269.2" y="41.6">270pF</text>
<text x="279.4" y="39.1">R6</text>
<text x="279.4" y="41.6">294R</text>
<text x="299.7" y="39.1">R8</text>
<text x="299.7" y="41.6">294R</text>
<text x="309.9" y="39.1">D4</text>
<text x="309.9" y="41.6">TPD1E05U06</text>
<text x="22.7" y="48">5V_IN</text>
<text x="36.8" y="46.7">PWR_FLAG</text>
<text x="50.8" y="44.1">D1</text>
<text x="50.8" y="46.7">SMF5.0A</text>
<text x="114.3" y="44.1">C1</text>
<text x="114.3" y="46.7">10uF</text>
<text x="124.4" y="44.1">C2</text>
<text x="124.4" y="46.7">100nF</text>
<text x="210.7" y="59.4">R9</text>
<text x="220.3" y="59.4">C16</text>
<text x="241.3" y="59.4">L3</text>
<text x="261.6" y="59.4">L4</text>
<text x="291.4" y="59.4">R11</text>
<text x="326.8" y="56.8">REF_B210_2</text>
<text x="331.5" y="59.4">J4</text>
<text x="210.7" y="61.9">0R</text>
<text x="219.2" y="61.9">100nF</text>
<text x="239.4" y="61.9">820nH</text>
<text x="259.7" y="61.9">820nH</text>
<text x="290.5" y="61.9">17.4R</text>
<text x="67.2" y="70.8">U1</text>
<text x="228.6" y="67">C17</text>
<text x="228.6" y="69.5">270pF</text>
<text x="248.9" y="67">C18</text>
<text x="248.9" y="69.5">470pF</text>
<text x="269.2" y="67">C19</text>
<text x="269.2" y="69.5">270pF</text>
<text x="279.4" y="67">R10</text>
<text x="279.4" y="69.5">294R</text>
<text x="299.7" y="67">R12</text>
<text x="299.7" y="69.5">294R</text>
<text x="309.9" y="67">D5</text>
<text x="309.9" y="69.5">TPD1E05U06</text>
<text x="57.4" y="73.4">LP5907MFX-3.3/NOPB</text>
<text x="61.4" y="77.2">IN</text>
<text x="71.8" y="77.2">OUT</text>
<text x="40.6" y="82.2">C3</text>
<text x="61.4" y="82.2">EN</text>
<text x="72.9" y="82.2">NC</text>
<text x="101.6" y="82.2">C4</text>
<text x="40.6" y="84.8">1uF</text>
<text x="69.5" y="85.9" transform="rotate(-90 69.5 85.9)">GND</text>
<text x="101.6" y="84.8">2.2uF</text>
<text x="210.1" y="87.3">R13</text>
<text x="210.7" y="89.9">0R</text>
<text x="219.2" y="89.9">100nF</text>
<text x="220.3" y="87.3">C20</text>
<text x="239.4" y="89.9">820nH</text>
<text x="241.3" y="87.3">L5</text>
<text x="259.7" y="89.9">820nH</text>
<text x="261.6" y="87.3">L6</text>
<text x="290.5" y="89.9">17.4R</text>
<text x="291.4" y="87.3">R15</text>
<text x="326.8" y="84.8">REF_B200_1</text>
<text x="331.5" y="87.3">J5</text>
<text x="228.6" y="94.9">C21</text>
<text x="248.9" y="94.9">C22</text>
<text x="269.2" y="94.9">C23</text>
<text x="279.4" y="94.9">R14</text>
<text x="299.7" y="94.9">R16</text>
<text x="309.9" y="94.9">D6</text>
<text x="60.8" y="101.3">TLV75533PDBVR</text>
<text x="67.2" y="98.8">U2</text>
<text x="228.6" y="97.5">270pF</text>
<text x="248.9" y="97.5">470pF</text>
<text x="269.2" y="97.5">270pF</text>
<text x="279.4" y="97.5">294R</text>
<text x="299.7" y="97.5">294R</text>
<text x="309.9" y="97.5">TPD1E05U06</text>
<text x="61.4" y="105.1">IN</text>
<text x="71.8" y="105.1">OUT</text>
<text x="40.6" y="110.2">C5</text>
<text x="40.6" y="112.7">1uF</text>
<text x="61.4" y="110.2">EN</text>
<text x="69.5" y="113.8" transform="rotate(-90 69.5 113.8)">GND</text>
<text x="72.9" y="110.2">NC</text>
<text x="101.6" y="110.2">C6</text>
<text x="101.6" y="112.7">2.2uF</text>
<text x="116.8" y="110.2">C7</text>
<text x="116.8" y="112.7">10uF</text>
<text x="326.8" y="112.7">REF_B200_2</text>
<text x="210.1" y="115.3">R17</text>
<text x="210.7" y="117.8">0R</text>
<text x="219.2" y="117.8">100nF</text>
<text x="220.3" y="115.3">C24</text>
<text x="239.4" y="117.8">820nH</text>
<text x="241.3" y="115.3">L7</text>
<text x="259.7" y="117.8">820nH</text>
<text x="261.6" y="115.3">L8</text>
<text x="290.5" y="117.8">17.4R</text>
<text x="291.4" y="115.3">R19</text>
<text x="331.5" y="115.3">J6</text>
<text x="30.4" y="122.9">R1</text>
<text x="30.5" y="125.4">1k</text>
<text x="228.6" y="122.9">C25</text>
<text x="228.6" y="125.4">270pF</text>
<text x="248.9" y="122.9">C26</text>
<text x="248.9" y="125.4">470pF</text>
<text x="269.2" y="122.9">C27</text>
<text x="269.2" y="125.4">270pF</text>
<text x="279.4" y="122.9">R18</text>
<text x="279.4" y="125.4">294R</text>
<text x="299.7" y="122.9">R20</text>
<text x="299.7" y="125.4">294R</text>
<text x="309.9" y="122.9">D7</text>
<text x="309.9" y="125.4">TPD1E05U06</text>
<text x="38.1" y="130.5">D3</text>
<text x="38.1" y="133">GRN PWR</text>
<text x="237.8" y="155.9">PPS_IN</text>
<text x="330.2" y="154.6">U5</text>
<text x="45.1" y="159.7">SiT5155AI-FK-33E0-10.000000</text>
<text x="59.6" y="157.2">U3</text>
<text x="81.2" y="161">R3</text>
<text x="152.4" y="158.4">U4</text>
<text x="152.4" y="161">LMK1C1104PWR</text>
<text x="240.1" y="158.4">J2</text>
<text x="278.1" y="161">100R</text>
<text x="278.7" y="158.4">R22</text>
<text x="318.5" y="161.8" transform="rotate(-90 318.5 161.8)">VCC</text>
<text x="330.2" y="157.2">SN74LVC1G17DBVR</text>
<text x="53.8" y="163.5">VDD</text>
<text x="64.3" y="166.1">CLK</text>
<text x="80.6" y="163.5">22R</text>
<text x="279.4" y="166.1">D8</text>
<text x="299.7" y="166.1">R21</text>
<text x="318.5" y="167.2" transform="rotate(-90 318.5 167.2)">GND</text>
<text x="391.1" y="162.3">C28</text>
<text x="391.1" y="164.8">100nF</text>
<text x="53.8" y="168.6">OE</text>
<text x="130" y="171.1">CLKIN</text>
<text x="140.7" y="169.5" transform="rotate(-90 140.7 169.5)">VDD</text>
<text x="146.8" y="168.6">Y0</text>
<text x="146.8" y="173.7">Y2</text>
<text x="146.8" y="171.1">Y1</text>
<text x="279.4" y="168.6">TPD1E05U06</text>
<text x="299.7" y="168.6">10k</text>
<text x="54.3" y="177.3" transform="rotate(-90 54.3 177.3)">NC</text>
<text x="56.8" y="177.3" transform="rotate(-90 56.8 177.3)">NC</text>
<text x="59.4" y="177.3" transform="rotate(-90 59.4 177.3)">NC</text>
<text x="61.9" y="177.3" transform="rotate(-90 61.9 177.3)">GND</text>
<text x="64.5" y="177.3" transform="rotate(-90 64.5 177.3)">SCL/NC</text>
<text x="67" y="177.3" transform="rotate(-90 67 177.3)">SDA/NC</text>
<text x="69.5" y="177.3" transform="rotate(-90 69.5 177.3)">A0/NC</text>
<text x="130" y="176.2">1G</text>
<text x="146.8" y="176.2">Y3</text>
<text x="362.5" y="176.2">R24</text>
<text x="363.2" y="178.8">1k</text>
<text x="140.7" y="182.4" transform="rotate(-90 140.7 182.4)">GND</text>
<text x="303.9" y="183.8">PPS_B210_1</text>
<text x="370.8" y="183.8">D9</text>
<text x="278.7" y="186.4">R25</text>
<text x="278.7" y="188.9">22R</text>
<text x="308.7" y="186.4">J7</text>
<text x="370.8" y="186.4">YEL PPS</text>
<text x="162.5" y="195.3">C10</text>
<text x="162.5" y="197.8">100nF</text>
<text x="172.7" y="195.3">C11</text>
<text x="172.7" y="197.8">1uF</text>
<text x="251.4" y="194">U6</text>
<text x="251.4" y="196.5">SN74LVC125APWR</text>
<text x="287" y="194">D10</text>
<text x="287" y="196.5">TPD1E05U06</text>
<text x="116.8" y="200.4">R4</text>
<text x="116.8" y="202.9">10k</text>
<text x="303.9" y="201.6">PPS_B210_2</text>
<text x="43.2" y="205.4">R2</text>
<text x="43.2" y="208">10k</text>
<text x="66" y="208">C8</text>
<text x="86.3" y="208">C9</text>
<text x="234.2" y="206.7">1A</text>
<text x="234.2" y="209.2">2A</text>
<text x="242.3" y="207.6" transform="rotate(-90 242.3 207.6)">VCC</text>
<text x="245.9" y="206.7">1Y</text>
<text x="245.9" y="209.2">2Y</text>
<text x="278.7" y="204.2">R26</text>
<text x="278.7" y="206.7">22R</text>
<text x="308.7" y="204.2">J8</text>
<text x="66" y="210.5">100nF</text>
<text x="86.3" y="210.5">10uF</text>
<text x="234.2" y="211.8">3A</text>
<text x="234.2" y="214.3">4A</text>
<text x="245.9" y="211.8">3Y</text>
<text x="245.9" y="214.3">4Y</text>
<text x="287" y="211.8">D11</text>
<text x="287" y="214.3">TPD1E05U06</text>
<text x="234.2" y="219.4">1OE</text>
<text x="234.2" y="221.9">2OE</text>
<text x="278.7" y="221.9">R27</text>
<text x="303.9" y="219.4">PPS_B200_1</text>
<text x="308.7" y="221.9">J9</text>
<text x="234.2" y="224.5">3OE</text>
<text x="234.2" y="227">4OE</text>
<text x="278.7" y="224.5">22R</text>
<text x="26.7" y="230.8">TP1</text>
<text x="43.2" y="230.8">TP2</text>
<text x="59.7" y="230.8">TP3</text>
<text x="76.2" y="230.8">TP4</text>
<text x="92.7" y="230.8">TP5</text>
<text x="109.2" y="230.8">TP6</text>
<text x="125.7" y="230.8">TP7</text>
<text x="242.3" y="228.1" transform="rotate(-90 242.3 228.1)">GND</text>
<text x="287" y="229.6">D12</text>
<text x="287" y="232.1">TPD1E05U06</text>
<text x="278.7" y="239.7">R28</text>
<text x="303.9" y="237.2">PPS_B200_2</text>
<text x="308.1" y="239.7">J10</text>
<text x="226" y="241">C29</text>
<text x="226" y="243.5">100nF</text>
<text x="278.7" y="242.3">22R</text>
<text x="287" y="247.3">D13</text>
<text x="287" y="249.9">TPD1E05U06</text>
<text x="27.9" y="256.2">H1</text>
<text x="40.6" y="256.2">H2</text>
<text x="53.3" y="256.2">H3</text>
<text x="66" y="256.2">H4</text>
<text x="84.1" y="253.7">FID1</text>
<text x="94.3" y="253.7">FID2</text>
<text x="104.5" y="253.7">FID3</text>
<text x="27.9" y="258.8">M3</text>
<text x="40.6" y="258.8">M3</text>
<text x="53.3" y="258.8">M3</text>
<text x="66" y="258.8">M3</text>
</g>
<g font-size="1.3" fill="#0f0f0f">
<text x="198.7" y="35.4">REF1_Y</text>
<text x="94" y="40.5">VIN_5V</text>
<text x="198.7" y="63.4">REF2_Y</text>
<text x="38.1" y="76.1">VIN_5V</text>
<text x="49.4" y="76.1">VIN_5V</text>
<text x="81.3" y="76.1">+3V3_OSC</text>
<text x="99" y="76.1">+3V3_OSC</text>
<text x="49.4" y="81.2">VIN_5V</text>
<text x="198.7" y="91.3">REF3_Y</text>
<text x="38.1" y="104">VIN_5V</text>
<text x="49.4" y="104">VIN_5V</text>
<text x="81.3" y="104">+3V3_CLK</text>
<text x="99" y="104">+3V3_CLK</text>
<text x="114.3" y="104">+3V3_CLK</text>
<text x="49.4" y="109.1">VIN_5V</text>
<text x="198.7" y="119.3">REF4_Y</text>
<text x="15.6" y="126.9">+3V3_CLK</text>
<text x="317.5" y="149.7">+3V3_CLK</text>
<text x="139.7" y="159.9">+3V3_CLK</text>
<text x="388.6" y="156.1">+3V3_CLK</text>
<text x="38.2" y="162.4">+3V3_OSC</text>
<text x="40.8" y="167.5">OSC_OE</text>
<text x="91.4" y="165">CLK10_IN</text>
<text x="154.9" y="167.5">REF4_Y</text>
<text x="297.2" y="162.4">PPS_IN</text>
<text x="335.3" y="162.4">PPS_BUF</text>
<text x="115.3" y="170.1">CLK10_IN</text>
<text x="154.9" y="170.1">REF1_Y</text>
<text x="154.9" y="172.6">REF3_Y</text>
<text x="117.3" y="175.1">REF_EN</text>
<text x="154.9" y="175.1">REF2_Y</text>
<text x="349.5" y="180.2">PPS_BUF</text>
<text x="160" y="189.1">+3V3_CLK +3V3_CLK</text>
<text x="267.1" y="190.4">PPS1_Y</text>
<text x="114.3" y="194.2">+3V3_CLK</text>
<text x="241.3" y="198">+3V3_CLK</text>
<text x="40.6" y="199.3">+3V3_OSC</text>
<text x="63.5" y="201.8">+3V3_OSC</text>
<text x="83.8" y="201.8">+3V3_OSC</text>
<text x="114.3" y="206.9">REF_EN</text>
<text x="220" y="208.2">PPS_BUF</text>
<text x="220" y="205.6">PPS_BUF</text>
<text x="254" y="208.2">PPS2_Y</text>
<text x="254" y="205.6">PPS1_Y</text>
<text x="267.1" y="208.2">PPS2_Y</text>
<text x="40.6" y="212">OSC_OE</text>
<text x="220" y="210.7">PPS_BUF</text>
<text x="220" y="213.2">PPS_BUF</text>
<text x="254" y="210.7">PPS3_Y</text>
<text x="254" y="213.2">PPS4_Y</text>
<text x="267.1" y="225.9">PPS3_Y</text>
<text x="25.4" y="238.6">VIN_5V</text>
<text x="41.9" y="238.6">+3V3_OSC</text>
<text x="58.4" y="238.6">+3V3_CLK</text>
<text x="74.9" y="238.6">CLK10_IN</text>
<text x="91.4" y="238.6">OSC_OE</text>
<text x="107.9" y="238.6">PPS_BUF</text>
<text x="223.5" y="234.8">+3V3_CLK</text>
<text x="267.1" y="243.7">PPS4_Y</text>
</g>
<g font-size="1.3" fill="#a90000">
<text x="328.2" y="35.4">1</text>
<text x="27.8" y="40.5">1</text>
<text x="332.6" y="40.1" transform="rotate(-90 332.6 40.1)">2</text>
<text x="27.8" y="43">2</text>
<text x="328.2" y="63.4">1</text>
<text x="332.6" y="68" transform="rotate(-90 332.6 68)">2</text>
<text x="59" y="76.1">1</text>
<text x="76.7" y="76.1">5</text>
<text x="59" y="81.1">3</text>
<text x="76.7" y="81.1">4</text>
<text x="68.4" y="88.4" transform="rotate(-90 68.4 88.4)">2</text>
<text x="328.2" y="91.3">1</text>
<text x="332.6" y="96" transform="rotate(-90 332.6 96)">2</text>
<text x="59" y="104">1</text>
<text x="76.7" y="104">5</text>
<text x="59" y="109.1">3</text>
<text x="76.7" y="109.1">4</text>
<text x="68.4" y="116.3" transform="rotate(-90 68.4 116.3)">2</text>
<text x="328.2" y="119.2">1</text>
<text x="332.6" y="123.9" transform="rotate(-90 332.6 123.9)">2</text>
<text x="317.4" y="155.7" transform="rotate(-90 317.4 155.7)">5</text>
<text x="51.3" y="167.5">1</text>
<text x="51.3" y="162.4">9</text>
<text x="69.1" y="165">6</text>
<text x="139.6" y="164.6" transform="rotate(-90 139.6 164.6)">6</text>
<text x="150.4" y="167.5">3</text>
<text x="241.2" y="167.1" transform="rotate(-90 241.2 167.1)">2</text>
<text x="244.4" y="162.4">1</text>
<text x="311.7" y="162.4">2</text>
<text x="329.5" y="162.4">4</text>
<text x="127.5" y="170">1</text>
<text x="150.4" y="172.6">5</text>
<text x="150.4" y="170">8</text>
<text x="317.4" y="170.9" transform="rotate(-90 317.4 170.9)">3</text>
<text x="53.2" y="179.8" transform="rotate(-90 53.2 179.8)">8</text>
<text x="55.7" y="179.8" transform="rotate(-90 55.7 179.8)">7</text>
<text x="58.3" y="179.8" transform="rotate(-90 58.3 179.8)">3</text>
<text x="60.8" y="179.8" transform="rotate(-90 60.8 179.8)">4</text>
<text x="63.4" y="179.8" transform="rotate(-90 63.4 179.8)">2</text>
<text x="68.4" y="179.8" transform="rotate(-90 68.4 179.8)">5</text>
<text x="127.5" y="175.1">2</text>
<text x="150.4" y="175.1">7</text>
<text x="65.9" y="180.4" transform="rotate(-90 65.9 180.4)">10</text>
<text x="139.6" y="184.9" transform="rotate(-90 139.6 184.9)">4</text>
<text x="305.3" y="190.4">1</text>
<text x="309.7" y="195" transform="rotate(-90 309.7 195)">2</text>
<text x="241.2" y="203.3" transform="rotate(-90 241.2 203.3)">14</text>
<text x="231.7" y="205.6">2</text>
<text x="231.7" y="208.1">5</text>
<text x="249.5" y="205.6">3</text>
<text x="249.5" y="208.1">6</text>
<text x="305.3" y="208.1">1</text>
<text x="231.1" y="213.2">12</text>
<text x="231.7" y="210.7">9</text>
<text x="248.9" y="213.2">11</text>
<text x="249.5" y="210.7">8</text>
<text x="309.7" y="212.8" transform="rotate(-90 309.7 212.8)">2</text>
<text x="231.7" y="218.3">1</text>
<text x="231.7" y="220.8">4</text>
<text x="231.1" y="223.4">10</text>
<text x="231.1" y="225.9">13</text>
<text x="305.3" y="225.9">1</text>
<text x="241.2" y="230.6" transform="rotate(-90 241.2 230.6)">7</text>
<text x="309.7" y="230.6" transform="rotate(-90 309.7 230.6)">2</text>
<text x="305.3" y="243.7">1</text>
<text x="309.7" y="248.4" transform="rotate(-90 309.7 248.4)">2</text>
</g>
<g font-size="1.3" fill="#939391">
<text x="266.7" y="166.1">R23</text>
<text x="266.7" y="168.6">49.9R</text>
</g>
<g font-size="1.3" fill="#0000c2">
<text x="218.4" y="179.3">R23 (49.9R termination) is DNP by default.</text>
<text x="218.4" y="181.3">Fit it only if the GNSS PPS source needs a 50R load.</text>
<text x="45.7" y="192">NC pins tied to GND (SiTime layout guide:</text>
<text x="45.7" y="194">heat path). Pin 1 = OE, 10k pull-up (note 8).</text>
<text x="127" y="247.8">ASSEMBLY NOTES</text>
<text x="127" y="249.9">1. U3 SiT5155: water-soluble flux only. No no-clean flux.</text>
<text x="129.9" y="251.9">No ultrasonic or megasonic cleaning (SiTime).</text>
<text x="127" y="254">2. Reflow: IPC/JEDEC J-STD-020 profile.</text>
<text x="127" y="256">3. J2 SMA (132134): hand-solder after reflow. J3-J10 SMP (SMP-MSSB-PCT10T):</text>
<text x="127" y="262.1">4. Outputs: J3-J6 10 MHz ~ +7 dBm/50R, J7-J10 PPS 3.3 V CMOS.</text>
<text x="129.9" y="258.1">remove the cap, insert loose, mate the SDRs, solder the legs from the</text>
<text x="129.9" y="260.1">back (self-align), then remove the SDRs and solder the tab on top.</text>
</g>
</svg>
